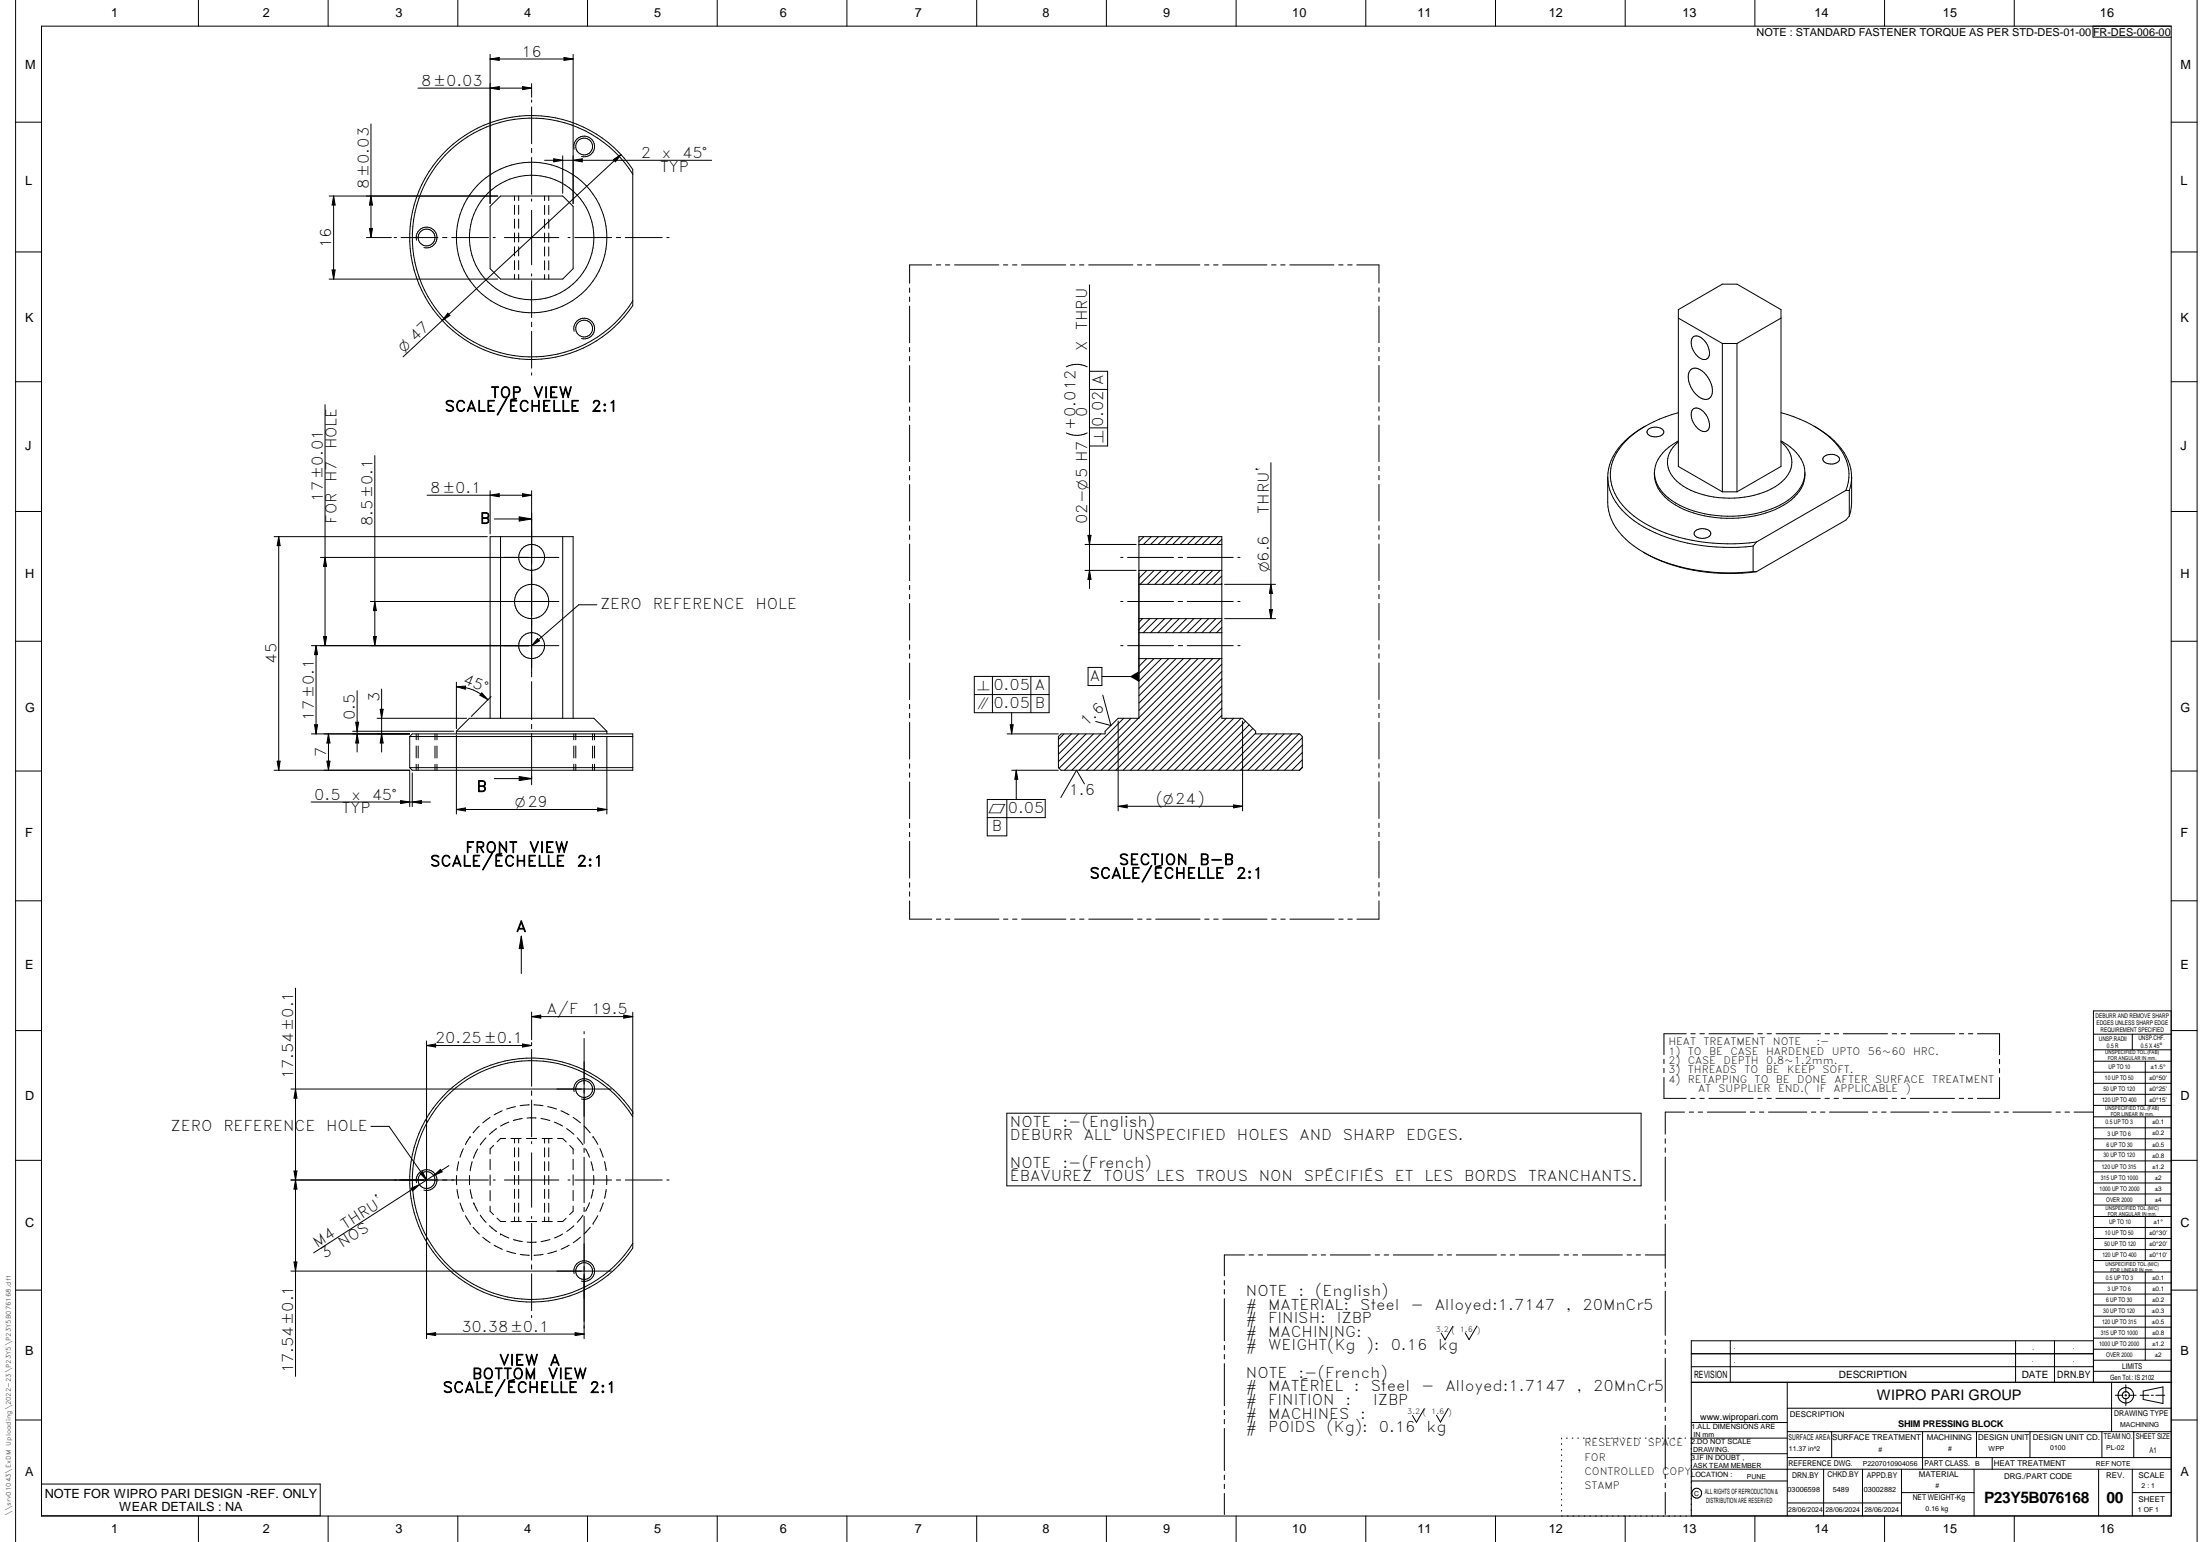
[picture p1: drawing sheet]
<svg xmlns="http://www.w3.org/2000/svg" width="848mm" height="594mm" viewBox="0 0 848 594" stroke-linecap="round" stroke-linejoin="round" font-family="sans-serif">
<g fill="none" stroke="#000" stroke-width=".39">
<path d="M6 .1v593.9M16 10.1h821v574h-821zM76.5 .1v10M126.5 .1v10M176.5 .1v10M226.5 .1v10M276.5 .1v10M326.5 .1v10M376.5 .1v10M426.5 .1v10M476.5 .1v10M526.5 .1v10"/>
<path d="M576.5 .1v10M626.5 .1v10M676.5 .1v10M726.5 .1v10M776.5 .1v10M806.8 10.1v4.2l30.2 .1M847 .1v593.9M161.1 34h43.8M188.9 21v57.4M188.9 34l3.5-.6v1.1zM188.9 22.7h32M188.9 22.7l3.5-.6v1.2z"/>
<path d="M201.4 33.4l3.5 .6-3.5 .5zM204.9 32.2v5.3M204.9 38.5v.9M217.4 22.1l3.5 .6-3.5 .6zM220.9 21v57.4M6 47.1h10M143 47.8v43.7M172.5 57.5a47 47 0 0 1 71.4 7.8v52.4a47 47 0 0 1-69.3 9.7 47 47 0 0 1-2.1-69.9zM204.9 41.2v14.2M204.9 57.2v1.7M221.3 57.5a4 4 0 0 1 3.5-5.1 4 4 0 0 1 4.3 4.3 4 4 0 0 1-4.9 3.6M239.4 59.5l-68.9 64"/>
<path d="M837 47.1h10M126.9 75.5h65M128.6 75.5v32M128.6 75.5l.6 3.5h-1.2zM143 75.5l.6 3.5h-1.2zM188.9 79.5l4.1-4h23.9l4 4v24l-4 4h-23.9l-4.1-4zM198.3 75.5v1.8M198.3 79.1v3.5M199.9 75.5v1.8M199.9 79.1v3.5M204.9 60.7v14.2M204.9 76.7v.8"/>
<path d="M209.9 61.8h64.4M209.9 75.5v1.8M209.9 79.1v3.5M211.5 75.5v1.8M211.5 79.1v3.5M213.4 61.2l3.5 .6-3.5 .6zM216.9 60v14.5M220.9 61.8l3.6-.6v1.2zM236.4 61.5l3-2-2.2 2.9zM243.9 67.1a46 46 0 0 0-68.9-10.5 46 46 0 0 0 0 69.8 46 46 0 0 0 68.9-10.5M6 97.1h10M141.3 91.5h9.6"/>
<path d="M142.4 88h1.2l-.6 3.5zM151.9 91.5h.9M154.6 91.5h14.2M160.6 92.5a4 4 0 0 1 3.5-5 4 4 0 0 1 4.3 4.4 4 4 0 0 1-5 3.5M170.6 91.5h1.7M174.1 91.5h14.2M190.1 91.5h.8M194.4 91.5h21M198.3 84.4v3.5M198.3 89.7v3.6M198.3 95.1v3.5M199.9 84.4v3.5"/>
<path d="M199.9 89.7v3.6M199.9 95.1v3.5M204.9 81v21M209.9 84.5v3.5M209.9 89.8v3.5M209.9 95.1v3.5M211.5 84.5v3.5M211.5 89.8v3.5M211.5 95.1v3.5M218.9 91.5h.9M221.6 91.5h14.2M237.6 91.5h1.7"/>
<path d="M241 91.5h14.3M257 91.5h.9M837 97.1h10M126.9 107.5h65M128 104h1.2l-.6 3.5zM198.3 100.4v3.5M198.3 105.7v1.8M199.9 100.4v3.5M199.9 105.7v1.8M204.9 105.5v.8M204.9 108.1v14.2M209.9 100.5v3.5"/>
<path d="M209.9 105.8v1.7M211.5 100.5v3.5M211.5 105.8v1.7M350.6 111v1.6M350.6 114.4v1.8M350.6 117.9v14.2M359.2 102.1h-8.6v7M360.9 102.1h1.8M364.4 102.1h1.7M368 102.1h17M386.8 102.1h1.7M390.3 102.1h1.7"/>
<path d="M393.8 102.1h17M412.6 102.1h1.8M416.1 102.1h1.7M419.7 102.1h17M420 109.7v117M438.5 102.1h1.7M442 102.1h1.7M445.5 102.1h17M464.4 102.1h1.6M467.8 102.1h1.8M471.3 102.1h17.1M490.2 102.1h1.7"/>
<path d="M493.7 102.1h1.7M497.2 102.1h17M516 102.1h1.7M519.5 102.1h1.8M523 102.1h8.6v7M531.6 110.9v1.7M531.6 114.4v1.7M531.6 117.9v14.1M170.5 123.5l-15.1 14M172.6 120.6l.8 .9-2.9 2zM204.9 124.1v1.8M204.9 127.6v14.3"/>
<path d="M221.3 127.6a4 4 0 0 1 3.5-5 4 4 0 0 1 4.3 4.3 4 4 0 0 1-4.9 3.5M350.6 133.9v1.7M350.6 137.4v1.7M531.6 133.8v1.7M531.6 137.3v1.7M647 122.6l17 9.7M652.5 130a3.3 3.3 0 0 1 4.7 1.4 6.6 6.6 0 0 1 1.5 6.1 2.62 2.62 0 0 1-4.4-.3 6.2 6.2 0 0 1-1.8-7.2zM664 132.3h5.6M664 132.3v57.2M669.6 132.3v57.2M686.6 122.6l-17 9.7M6 147.1h10"/>
<path d="M125.3 155.9v92.9M204.9 143.6v.9M350.6 140.8v14.2M350.6 156.8v1.7M419.1 141.3a9 9 0 0 0-8 0M420 150h7M420 143h7v28.8h-7M531.6 140.8v14.1M531.6 156.7v1.8M647 159a40.9 40.9 0 0 0-22.7 13.8 16.6 16.6 0 0 0 1.2 21.9 45 45 0 0 0 24.1 12.9 78.6 78.6 0 0 0 27.5 1.2M651.7 142.5a3.2 3.2 0 0 1 4.6 .5 9.5 9.5 0 0 1 3.5 9.4 2.93 2.93 0 0 1-4.8 .6 9.7 9.7 0 0 1-4-9.3zM652.5 157.7a3.3 3.3 0 0 1 4.7 1.5 6.6 6.6 0 0 1 1.5 6.1 2.62 2.62 0 0 1-4.4-.3 6.2 6.2 0 0 1-1.8-7.3z"/>
<path d="M686.6 159a40.6 40.6 0 0 1 22.7 13.9 16.1 16.1 0 0 1 2.3 16M837 147.1h10M144.5 175.5v73.3M350.6 160.3v1.7M350.6 163.8v14.1M350.6 179.7v1.7M419.1 166.8a9 9 0 0 1-8 0M420 164.8h7M489.9 178.3v60M531.6 160.2v1.7M531.6 163.7v14.1M531.6 179.7v1.7"/>
<path d="M634.2 164.2a26.5 26.5 0 0 0-14.1 16.4 18.2 18.2 0 0 0 6.6 17.4 55.2 55.2 0 0 0 32.1 12.5l8.5 .4 8.5-.5M635.4 165.4a4.4 4.4 0 0 1 5.9 .6 2.17 2.17 0 0 1-2.6 2.3 2.83 2.83 0 0 1-3.8-2.1zM647 169.9a15.9 15.9 0 0 0-9.1 10.9l-.1 1.4M647 170.2a9.4 9.4 0 0 0-.5 15.3 31.8 31.8 0 0 0 22 6.4 29 29 0 0 0 19.3-7.2 9.2 9.2 0 0 0-1.2-14.5M686.6 169.9a16.3 16.3 0 0 1 9.1 10.7 12.8 12.8 0 0 1-6.3 12.1 42.6 42.6 0 0 1-30.1 5.6 31.7 31.7 0 0 1-18.5-8.7 11.9 11.9 0 0 1-3-7.4M699.3 164.2a26.8 26.8 0 0 1 14.2 16.5 15.7 15.7 0 0 1-.6 8.3M703.2 175.9a4.3 4.3 0 0 1 5.8 .6 2.54 2.54 0 0 1-3.3 2.3l-2-.5a1.36 1.36 0 0 1-.5-2.4zM6 197.1h10M164.6 190.8h40.3M188.9 189.1v16.6M188.9 190.8l3.5-.6v1.2zM190.5 199.9h14.4"/>
<path d="M200.2 199.1l4.7 .8-4.7 .8zM201.4 190.2l3.5 .6-3.5 .6zM204.9 189.1v71.7M350.6 183.2v1.7M350.6 186.7v14.1M531.6 183.1v1.8M531.6 186.6v14.1M619.8 183.8v9.8a20.5 20.5 0 0 0 8.4 15.5 61.6 61.6 0 0 0 38 11.8l5.5-.1 5.4-.5M637.8 182.2a13.2 13.2 0 0 0 6.6 11.4 43.1 43.1 0 0 0 30.1 5.5 30.3 30.3 0 0 0 18.2-8.7 11.2 11.2 0 0 0 3.1-8.2M664 189.5h5.6M669.6 189.5l17-9.8v-60.4l-17-9.8h-5.6l-17 9.8v60.4l17 9.8M711.6 188.9l1.3 .1"/>
<path d="M711.6 188.9l-34.5 19.9M712.9 189v9.8M712.9 198.8l-1.3 1.6-34.5 19.9M713.8 183.8v9.8l-.4 3.5-.5 1.7M837 197.1h10M105.7 206.8h82.2M107.4 206.8v90M107.4 206.8l.6 3.4h-1.2zM123.5 214.8h91.9M125.3 214.8l.6 3.4h-1.2zM193 206.8h-4.1v69.9M193 206.8h27.9v69.9"/>
<path d="M193 206.8v69.9M216.9 206.8v69.9M350.6 202.6v1.7M350.6 206.1v1.7M350.6 209.6v14.1M418.3 219.8h19.7M418.3 209.8h19.7M419.4 206.2h1.2l-.6 3.6zM420 219.8l.6 3.4h-1.2zM432 214.8h.9M434.7 214.8h17.7M439 219.8h32"/>
<path d="M439 206.8h32v69.9h8l5 5v1h17l1 1.1v11.9l-1 1.1h-92l-1-1.1v-11.9l1-1.1h17v-1l5-5h8zM439 209.8h32M439.3 219.8l-.3 .2M440.9 206.8l-1.9 1.9M442.1 219.8l-3.1 3M443.8 206.8l-3 3M444.9 219.8l-5.4 5.3M446.6 206.8l-3 3M447.7 219.8l-5.4 5.3M449.4 206.8l-3 3M450.6 219.8l-5.4 5.3M452.2 206.8l-3 3"/>
<path d="M453.4 219.8l-5.4 5.3M454.2 214.8h1.7M455.1 206.8l-3 3M456.2 219.8l-5.4 5.3M457.7 214.8h17.7M457.9 206.8l-3 3M459.1 219.8l-5.5 5.3M460.7 206.8l-2.9 3M461.9 219.8l-5.4 5.3M463.5 206.8l-3 3M464.7 219.8l-5.4 5.3M466.4 206.8l-3 3"/>
<path d="M467.5 219.8l-5.4 5.3M469.2 206.8l-3 3M470.4 219.8l-5.5 5.3M471 207.8l-1.9 2M477.2 214.8h.8M531.6 202.6v1.7M531.6 206v1.8M531.6 209.5v14.2M633.5 212.8l2.7 1.4M638 215.1a75.8 75.8 0 0 0 37.8 5.1M653.6 204.5a4.4 4.4 0 0 1 5.8 .6 2.1 2.1 0 0 1-2.6 2.3 2.83 2.83 0 0 1-3.7-2.1zM675.8 210.4v9.8"/>
<path d="M677.1 208.8l-1.3 1.6M142.7 231.7h72.7M144.5 231.7l.6 3.5h-1.2zM230.1 233h-7l-18.2 15.8M350.6 225.5v1.7M350.6 229v1.7M350.6 232.5v14.1M432 231.7h.9M434.7 231.7h17.7M439 238.3h32M439 225.1h32M440.4 238.3l-1.4 1.5"/>
<path d="M443.3 238.3l-4.3 4.3M446.1 238.3l-5.4 5.5M448.9 238.3l-5.4 5.5M451.7 238.3l-5.3 5.5M454.2 231.7h1.7M454.6 238.3l-5.4 5.5M457.4 238.3l-5.4 5.5M457.7 231.7h17.7M460.2 238.3l-5.4 5.5M463.1 238.3l-5.4 5.5M465.9 238.3l-5.4 5.5M468.7 238.3l-5.4 5.5"/>
<path d="M471 221.9l-3.2 3.2M471 224.7l-.4 .4M471 238.9l-4.8 4.9M472.1 225.1h19.6M472.1 238.3h19.6M477.2 231.7h.8M489.3 234.8h1.2l-.6 3.5zM489.9 225.1l.6 3.5h-1.2zM531.6 225.5v1.7M531.6 229v1.7M531.6 232.5v14.1M675.8 220.2l1.3 .1"/>
<path d="M6 247.1h10M120.1 248.8h95.3M121.8 248.8v33.9M121.8 248.8l.6 3.4h-1.2zM124.7 245.2h1.2l-.6 3.6zM143.9 245.2h1.2l-.6 3.6zM207.2 246l.8 .9-3.1 1.9zM350.6 248.4v1.7M350.6 251.9v1.7M350.6 255.4v14.1M419.4 257.1h5.4v7h-5.4zM432 248.8h.9"/>
<path d="M434.7 248.8h17.7M439 253.7h32M439 243.8h32M439.2 253.7l-.2 .2M442 253.7l-3 3.1M444.8 253.7l-5.8 5.8M447.7 253.7l-8.7 8.7M450.5 253.7l-11.5 11.5M453.3 253.7l-14.3 14.4M454.2 248.8h1.7M456.1 253.7l-17.1 17.2M457.7 248.8h17.7"/>
<path d="M459 253.7l-20 20M461.8 253.7l-22.8 22.8M464.7 253.7l-43.1 43.1M467.5 253.7l-43 43.1M470.3 253.7l-43 43.1M471 241.7l-2 2.1M471 255.9l-40.9 40.9M471 258.7l-38.1 38.1M477.2 248.8h.8M531.6 248.4v1.7M531.6 251.9v1.7M531.6 255.4v14.1"/>
<path d="M837 247.1h10M121.2 279.2h1.2l-.6 3.5zM137.1 278.3h1.2l-.6 3.4zM137.7 266.1v23.6M145.4 276.7h34.5M146.6 273.3h1.1l-.6 3.4zM147.1 265.5v24.2M175.9 264.6a17 17 0 0 1 12.2 5M175.9 262.8v17.9M175.9 264.6l3.6-.3-.1 1.2zM185.7 267l2.4 2.6-3.1-1.8zM189.3 268.4l-7.6 7.6"/>
<path d="M204.9 262.6v14.7M204.9 279.1v1.7M350.6 271.4v1.6M350.6 274.8v1.8M350.6 278.3v14.1M375.6 267.6h28.8M375.6 260.6h28.8v14h-28.8zM382.6 260.6v14M389.4 279.2h1.2l-.6 3.5zM390 274.6v8.1M397.4 260.6v14M424.8 260.6h14.2"/>
<path d="M425.1 267.8l3.1 11.7-5.8-1.5M431 277.8v34.6M433.2 276.7l-20 20.1M436 276.7l-20 20.1M438.8 276.7l-20 20.1M471 261.5l-35.2 35.3M471 264.3l-32.4 32.5M471 267.2l-29.5 29.6M471 270l-26.7 26.8M471 272.8l-23.9 24M471 275.6l-21.1 21.2M472.7 276.7l-19.9 20.1"/>
<path d="M475.6 276.7l-20 20.1M478.4 276.7l-20 20.1M479 277.8v34.6M480.1 277.8l-18.9 19M481.5 279.3l-17.4 17.5M531.6 271.3v1.7M531.6 274.8v1.7M531.6 278.3v14.1M6 297.1h10M105.7 296.8h52.2M106.8 293.2h1.2l-.6 3.6zM120.1 282.7h37.8"/>
<path d="M126 293.2h1.2l-.6 3.6zM126.6 282.7l.6 3.6h-1.2zM126.6 282.7v14.1M135.9 281.7h39M137.7 282.7l.6 3.6h-1.2zM147.1 282.7l.6 3.6h-1.1zM157.9 296.8v14M157.9 283.8h86M157.9 295.7h86M157.9 283.8v11.9M157.9 283.8l1-1.1h85v14.1h-85l-1-1.1M158.9 297.8v13"/>
<path d="M160.4 282.7v2.3M160.4 287.4v4.6M160.4 294.4v2.4M161.2 282.7v2.3M161.2 287.4v4.6M161.2 294.4v2.4M167.7 282.7v2.4M167.7 287.4v4.7M167.7 294.5v2.3M168.4 282.7v2.3M168.4 287.4v4.6M168.4 294.4v2.4"/>
<path d="M175.9 281.7h58M175.9 283.3v30.3M175.9 281.7v1M190.5 300h14.4M200.2 299.2l4.7 .8-4.7 .7zM204.9 282.6v14.7M204.9 297.6v4.7M221.2 282.7v2.3M221.2 287.4v4.6M221.2 294.4v2.4M222 282.7v2.3M222 287.4v4.6"/>
<path d="M222 294.4v2.4M228.4 282.7v2.4M228.4 287.4v4.7M228.4 294.5v2.3M229.2 282.7v2.3M229.2 287.4v4.6M229.2 294.4v2.4M233.9 283.8v29.8M233.9 281.7l-5-5h-48l-5 5M233.9 281.7v1M350.6 294.3v1.7M350.6 297.7v1.8"/>
<path d="M388.2 282.7h19.8M390 296.8h18M391.8 296.8v11.2M391.8 296.8l.5 3.4h-1.1zM410.2 282.7l-2.2 2.2M413 282.7l-5 5M415.8 282.7l-7.8 7.9M418.7 282.7l-10.7 10.7M421.5 282.7l-13.2 13.3M424.3 282.7l-14 14.1M482.9 280.7l-16 16.1M484 282.4l-14.3 14.4"/>
<path d="M486.5 282.7l-13.9 14.1M489.4 282.7l-14 14.1M492.2 282.7l-14 14.1M495 282.7l-14 14.1M497.9 282.7l-14 14.1M500.7 282.7l-14 14.1M502 289.9l-6.8 6.9M502 292.7l-4 4.1M502 284.2l-12.5 12.6M502 295.6l-1.2 1.2M502 287.1l-9.7 9.7M531.6 294.2v1.7"/>
<path d="M531.6 297.7v1.7M837 297.1h10M119.9 309h46M154.4 308.4l3.5 .6-3.5 .6zM158.9 309l3.5-.6v1.2zM175.9 311.9l3.6-.6v1.2zM175.9 311.9h58M230.4 311.3l3.5 .6-3.5 .6zM350.6 301.2v14.2M350.6 317.2v1.7M388.1 308v14h-7.5v-14h22.3v7h-22.3M418 302l-3-5.2-6.1 10.5"/>
<path d="M431 310.6h48M431 310.6l3.5-.5v1.1zM475.5 310.1l3.5 .5-3.5 .6zM531.6 301.2v14.1M531.6 317.1v1.7M350.6 320.7v1.7M350.6 324.1v14.2M531.6 320.6v1.7M531.6 324.1v14.1M6 347h10M350.6 347.1v7h8.6M350.6 340.1v1.7"/>
<path d="M350.6 343.6v1.7M361 354.1h1.7M364.5 354.1h1.7M368 354.1h17.1M386.8 354.1h1.7M390.4 354.1h1.6M393.8 354.1h17.1M412.7 354.1h1.7M416.2 354.1h1.7M419.7 354.1h17.1M438.5 354.1h1.7M442 354.1h1.7"/>
<path d="M445.5 354.1h17.1M464.4 354.1h1.7M467.9 354.1h1.7M471.4 354.1h17M490.2 354.1h1.8M493.7 354.1h1.7M497.2 354.1h17.1M516.1 354.1h1.7M519.6 354.1h1.7M531.6 340v1.8M531.6 343.5v1.7M531.6 347v7.1h-8.5"/>
<path d="M837 347h10M201 360.7l.7 4.8h-1.5zM201 360.7v14.4M6 397h10M113.9 380.7v149.6M204.9 389.9v10.7M204.9 391.7l3.5-.6v1.2zM204.9 391.7h39M225.2 397.4v.9M240.5 391.1l3.4 .6-3.4 .6zM243.9 389.9v39.3M650 398.3h-8.6v8"/>
<path d="M651.8 398.3h1.7M655.3 398.3h1.7M658.8 398.3h17.1M677.7 398.3h1.7M681.2 398.3h1.7M684.7 398.3h17.1M703.5 398.3h1.8M707.1 398.3h1.6M710.6 398.3h17M729.4 398.3h1.7M732.9 398.3h1.7M736.4 398.3h17.1"/>
<path d="M755.3 398.3h1.7M758.8 398.3h1.7M762.3 398.3h8.5v8.1M807 398.4h30M822 398.4v6.1M837 397h10M837 389.5h-30v143.1M112.1 419.6h123.6M113.9 419.6l.6 3.5h-1.2zM164.4 401v114.7M164.4 402.8h40.5M164.4 402.8l3.5-.6v1.2z"/>
<path d="M201.4 402.2l3.5 .6-3.5 .6zM204.9 401.6v.9M204.9 404.3v14.2M225.2 400.1v40.4M641.4 408.1v1.7M641.4 411.6v1.7M641.4 415.1v8.1h8.6M770.8 415.2v8h-8.5M770.8 408.1v1.8M770.8 411.6v1.7M807 404.5h30M807 408.9h30"/>
<path d="M807 413.1h30M807 417.4h30M827 408.9v17M143 434h7l14.4 20.6M172.5 420.6a47 47 0 0 1 71.4 7.8v52.5a47 47 0 0 1-69.3 9.6 47 47 0 0 1-2.1-69.9zM181.2 437.9l-1.8 3M181.2 437.9h.1M184.7 433.9l-2.3 2.6M187.3 438.4l-2.2 2.7M188.9 430.5l-2.8 2.1M191.4 434.8l-2.8 2.2M193.6 427.9l-3.1 1.7"/>
<path d="M194.9 438.6h-1.9l-1.4 1.3M196.1 432.3l-3.1 1.5M196.9 438.6h4M198.3 438.6v1.8M198.7 426.3l-3.4 1M199.9 438.6v1.8M201.3 430.9l-3.4 .8M202.9 438.6h4M204 425.7l-3.5 .3M204.9 420.3v1.7M204.9 423.8v14.2M204.9 439.8v.8"/>
<path d="M205.8 425.7l3.5 .3M206.7 430.7h-3.5M208.5 430.9l3.5 .8M209 438.6h3.9M209.9 438.6v1.8M211.1 426.3l3.4 1M211.5 438.6v1.8M213.7 432.3l3.2 1.5M214.9 438.6h2l1.4 1.4M216.2 427.9l3.2 1.6M218.4 434.8l2.8 2.2M220.9 430.5l2.9 2.1"/>
<path d="M221.3 420.6a4 4 0 0 1 3.5-5 4 4 0 0 1 4.4 4.3 4 4 0 0 1-5 3.5M222.5 438.3l2.2 2.8M225.1 433.8l2.4 2.6M228.6 437.9h.1M228.6 437.9l1.9 3M243.9 430.2a46 46 0 0 0-68.9-10.4 46 46 0 0 0 0 69.7 46 46 0 0 0 68.9-10.5M388.1 428.9h244.5v28h-244.5zM641.9 438.7v1.8M649.4 428.5h-7.5v8.5M651.2 428.5h1.7M651.8 423.2h1.7M654.6 428.5h1.8"/>
<path d="M655.3 423.2h1.7M658.2 428.5h14.7M658.7 423.2h17.2M674.7 428.5h1.7M677.6 423.2h1.7M678.2 428.5h1.7M681.1 423.2h1.7M681.7 428.5h14.8M684.6 423.2h17.1M698.3 428.5h1.7M701.8 428.5h1.7M703.5 423.2h1.7"/>
<path d="M705.3 428.5h14.7M707 423.2h1.7M710.5 423.2h17.1M721.9 428.5h1.7M725.3 428.5h1.8M728.9 428.5h14.7M729.4 423.2h1.7M732.9 423.2h1.7M736.4 423.2h17M745.4 428.5h1.7M748.9 428.5h1.7M752.4 428.5h14.8"/>
<path d="M755.3 423.2h1.7M758.7 423.2h1.8M769 428.5h1.7M772.5 428.5h1.7M776 428.5h14.7M792.6 428.5h1.7M796 428.5h1.8M799.5 428.5h7.4M807 421.6h30M807 425.9h30M807 430.3h30M807 434.5h30"/>
<path d="M807 438.7h30M827 430.3v34M6 447h10M112.1 454.6h76.2M113.3 451.1h1.2l-.6 3.5zM113.9 454.6l.6 3.5h-1.2zM158.5 457.8l3.2-1.4-2.6 2.4zM160.6 455.7a4 4 0 0 1 3.5-5.1 4 4 0 0 1 4.3 4.4 4 4 0 0 1-5 3.5M162 452.1l.9-.7 1.5 3.2zM167.2 452.9l2.6-2.4 .6 1zM173.1 449.1l-52.2 33.6M176 452.9v3.5"/>
<path d="M176.2 458.3l.6 3.4M176.8 447.6l-.6 3.5M178.6 442.6l-1.3 3.3M181 452.9v3.5M181.2 458.3l.8 3.4M182 447.6l-.8 3.5M182.6 445.9h.1M184.2 442.7l-1.6 3.1M188.9 446.7v3.9M188.9 452.7v3.9M188.9 458.7v3.9M190.1 454.6h.8"/>
<path d="M190.3 441.3l-1.4 1.3v2M194.4 454.6h21M198.3 442.2v3.5M198.3 447.5v3.5M198.3 452.8v3.6M198.3 458.2v3.5M199.9 442.2v3.5M199.9 447.5v3.5M199.9 452.8v3.6M199.9 458.2v3.5M204.9 444.1v21M209.9 442.2v3.5"/>
<path d="M209.9 447.5v3.6M209.9 452.9v3.5M209.9 458.2v3.5M211.5 442.2v3.5M211.5 447.5v3.6M211.5 452.9v3.5M211.5 458.2v3.5M218.9 454.6h.9M219.6 441.3l1.3 1.3v2M220.9 446.6v4M220.9 452.6v4M220.9 458.6v4"/>
<path d="M221.6 454.6h14.2M225.2 442.3v1.7M225.2 445.8v17.5M225.7 442.6l1.5 3.3M227.8 447.5l.8 3.5M228.6 458.2l-.7 3.4M228.9 452.8v3.6M231.3 442.5l1.2 3.3M233 447.5l.7 3.5M233.7 458.2l-.7 3.4M233.8 452.8v3.6M237.6 454.6h1.7"/>
<path d="M241 454.6h14.3M257 454.6h.9M641.9 442.3v1.6M641.9 445.8v17M807 443h30M807 447.3h30M807 451.5h30M807 455.8h30M807 460h30M837 447h10M177.3 463.5l1.3 3.3M179.4 468.4l1.8 2.9"/>
<path d="M181.3 471.4h.1M182.4 472.8l2.4 2.6M182.6 463.5h.1M182.6 463.5l1.6 3.1M185.2 468.2l2.2 2.8M186.1 476.7l2.8 2.1M188.6 472.2l2.8 2.3M188.9 464.7v1.9l1.3 1.4M190.5 479.8l3.1 1.5M191.6 469.3l1.4 1.3h1.9M193 475.4l3.2 1.6M193 475.4h.1"/>
<path d="M197 470.6h4M197.9 477.6l3.5 .7M198.3 463.5v3.5M198.3 468.8v1.8M199.9 463.5v3.5M199.9 468.8v1.8M203 470.6h3.9M203.2 478.5h3.5M204.9 468.6v.9M204.9 471.3v14.2M209 470.6h3.9M209.9 463.5v3.6"/>
<path d="M209.9 468.9v1.7M211.5 463.5v3.6M211.5 468.9v1.7M212 477.6l-3.4 .8M216.9 475.4l-3.2 1.5M218.2 469.3l-1.3 1.3h-1.9M219.4 479.7l-3.1 1.6M220.9 464.7v1.9l-1.3 1.4M221.2 472.2l-2.7 2.2M223.8 476.6l-2.8 2.2M224.7 468.2l-2.2 2.7M225.2 465.2v1.7"/>
<path d="M225.2 468.6v47.1M227.2 463.4l-1.5 3.2M227.5 472.8l-2.4 2.6M228.6 471.3h.1M230.5 468.3l-1.9 3M232.6 463.4l-1.3 3.3M641.9 464.6v1.7M641.9 468.1v1.7M641.9 471.6v17.1M807 464.3h30M807 468.7h30M807 472.9h30"/>
<path d="M807 477.1h30M827 468.7v16.9M6 497h10M112.1 489.7h123.6M113.3 486.2h1.2l-.6 3.5zM195.3 482l3.5 .9M200.5 483.3l3.5 .3M204.9 487.3v1.7M204.9 490.8v14.2M209.4 483.3l-3.5 .3M214.6 482l-3.4 .9M221.3 490.7a4 4 0 0 1 3.5-5 4 4 0 0 1 4.4 4.3 4 4 0 0 1-5 3.6"/>
<path d="M472 493.4v1.6M472 496.8v1.8M479.7 483.5h-7.7v8M481.5 483.5h1.7M485 483.5h1.7M488.5 483.5h15.5M505.8 483.5h1.7M509.3 483.5h1.7M512.8 483.5h15.5M530.1 483.5h1.7M533.6 483.5h1.7M537.1 483.5h15.5"/>
<path d="M554.4 483.5h1.7M557.9 483.5h1.7M561.4 483.5h15.5M578.7 483.5h1.6M582.2 483.5h1.7M585.6 483.5h15.5M603 483.5h1.6M606.4 483.5h1.8M609.9 483.5h15.5M627.2 483.5h1.7M630.7 483.5h1.7M634.2 483.5h7.7"/>
<path d="M641.9 490.4v1.7M641.9 493.9v1.7M641.9 497.4v17.1M807 481.4h30M807 485.6h30M807 490.1h30M807 494.3h30M807 498.6h30M827 490.1v33.9M837 497h10M164.4 514h60.8M164.4 514l3.5-.6v1.2z"/>
<path d="M204.9 506.8v.8M221.7 513.4l3.5 .6-3.5 .6zM472 500.3v16.3M472 518.3v1.8M560.1 511l-3 5.2-1.6-2.6M569.3 510.9l-3 5.2-1.5-2.6M641.9 516.3v1.6M641.9 519.8v1.7M667 516.6v16M777 516.6v16M792 516.6v16M807 502.8h30"/>
<path d="M807 507.1h30M807 511.3h30M807 515.5h30M807 519.8h30M807 516.6h-155v67.5M472 521.8v1.7M472 525.4v16.2M641.9 523.2v17.1M652 532.6h185.2M652 521.5h155M652 526.5h155M689 532.6v51.4"/>
<path d="M807 524h30M807 528.3h30M814 532.6v19M815.5 537.5h2.8M819.1 537.5h.7M819.5 533.5v2.9M819.5 537.2v.7M819.5 538.7v2.8M820.6 537.5h2.9M825 537.5h3.4M826.2 535.9l7.6-1.6v6.4l-7.6-1.5zM829.3 537.5h.8"/>
<path d="M831 537.5h3.5M6 547.1h10M472 543.3v1.7M472 546.9v1.7M472 550.3v16.2M549.1 542.7l-3.1 5.3-1.5-2.7M558.3 542.6l-3 5.3-1.5-2.6M602 554.1v.3M602 556.2v.3M602 558.3v.3M603.8 554.1h.4M606 554.1h.3"/>
<path d="M608.2 554.1h.3M610.4 554.1h.3M612.6 554.1h.3M614.7 554.1h.3M616.9 554.1h.3M619.1 554.1h.3M621.2 554.1h.3M623.4 554.1h.3M625.6 554.1h.3M627.8 554.1h.3M629.9 554.1h.4M632.1 554.1h.3"/>
<path d="M634.3 554.1h.3M636.5 554.1h.3M638.6 554.1h.3M640.8 554.1h.3M641.9 542.1v1.7M641.9 545.6v1.7M641.9 549.1v17M643 554.1h.3M645.2 554.1h.3M647.3 554.1h.4M649.5 554.1h.3M652 548h37"/>
<path d="M689 542.5h148M689 551.6h148M689 554.1h-37.3M706.1 551.6v10M741.1 551.6v14.4M761.9 551.6v10M782.5 551.6v10M810.3 551.6v10M822.5 551.6v10M837 547.1h10M16 571.8h107.4v12.2h-107.4M472 568.3v1.8"/>
<path d="M472 571.8v1.7M472 575.4v8.1M602 560.5v.3M602 562.6v.3M602 564.8v.3M602 566.9v.3M602 569v.3M602 571.2v.3M602 573.3v.4M602 575.5v.3M602 577.6v.3M602 579.8v.3"/>
<path d="M641.9 567.9v1.7M641.9 571.4v1.8M641.9 574.9v8.6M652 570.6h37M652 560.1h37M689 561.6h148M689 579h44M703 566v18M718 566v18M733 575.1h28M733 566v18M761 566v18"/>
<path d="M768 561.6v4.4M809 566v18M822 566v18M822 575.1h15M837 566h-185M76.5 584.1v9.9M126.5 584.1v9.9M176.5 584.1v9.9M226.5 584.1v9.9M276.5 584.1v9.9M326.5 584.1v9.9M376.5 584.1v9.9"/>
<path d="M426.5 584.1v9.9M476.5 584.1v9.9M526.5 584.1v9.9M576.5 584.1v9.9M602 581.9v.3M626.5 584.1v9.9M652 584h185M676.5 584.1v9.9M726.5 584.1v9.9M776.5 584.1v9.9"/>
<circle cx="225.2" cy="56.4" r="3.2"/>
<circle cx="164.4" cy="91.5" r="3.2"/>
<circle cx="204.9" cy="91.5" r="24"/>
<circle cx="204.9" cy="91.5" r="29"/>
<circle cx="225.2" cy="126.6" r="3.2"/>
<circle cx="204.9" cy="214.7" r="5"/>
<circle cx="204.9" cy="231.7" r="6.6"/>
<circle cx="204.9" cy="248.8" r="5"/>
<circle cx="225.2" cy="419.6" r="3.2"/>
<circle cx="164.4" cy="454.6" r="3.2"/>
<circle cx="225.2" cy="489.7" r="3.2"/>
<circle cx="819.5" cy="537.5" r="2.99"/>
<circle cx="819.5" cy="537.5" r="1.39"/>
<circle cx="654.1" cy="575.3" r="1.9"/>
</g>
<g fill="#000">
<path d="M188.9 34l3.5-.6v1.1zM188.9 22.7l3.5-.6v1.2zM201.4 33.4l3.5 .6-3.5 .5zM217.4 22.1l3.5 .6-3.5 .6zM128.6 75.5l.6 3.5h-1.2zM143 75.5l.6 3.5h-1.2zM213.4 61.2l3.5 .6-3.5 .6zM220.9 61.8l3.6-.6v1.2zM236.4 61.5l3-2-2.2 2.9zM142.4 88h1.2l-.6 3.5zM128 104h1.2l-.6 3.5zM172.6 120.6l.8 .9-2.9 2z"/>
<path d="M188.9 190.8l3.5-.6v1.2zM201.4 190.2l3.5 .6-3.5 .6zM107.4 206.8l.6 3.4h-1.2zM125.3 214.8l.6 3.4h-1.2zM200.2 199.1l4.7 .8-4.7 .8zM419.4 206.2h1.2l-.6 3.6zM144.5 231.7l.6 3.5h-1.2zM420 219.8l.6 3.4h-1.2zM489.3 234.8h1.2l-.6 3.5zM489.9 225.1l.6 3.5h-1.2zM121.8 248.8l.6 3.4h-1.2zM124.7 245.2h1.2l-.6 3.6z"/>
<path d="M143.9 245.2h1.2l-.6 3.6zM207.2 246l.8 .9-3.1 1.9zM121.2 279.2h1.2l-.6 3.5zM137.1 278.3h1.2l-.6 3.4zM146.6 273.3h1.1l-.6 3.4zM175.9 264.6l3.6-.3-.1 1.2zM185.7 267l2.4 2.6-3.1-1.8zM389.4 279.2h1.2l-.6 3.5zM435.5 260.6l3.5-2v4.1zM106.8 293.2h1.2l-.6 3.6zM126 293.2h1.2l-.6 3.6zM126.6 282.7l.6 3.6h-1.2z"/>
<path d="M137.7 282.7l.6 3.6h-1.2zM147.1 282.7l.6 3.6h-1.1zM154.4 308.4l3.5 .6-3.5 .6zM158.9 309l3.5-.6v1.2zM175.9 311.9l3.6-.6v1.2zM200.2 299.2l4.7 .8-4.7 .7zM230.4 311.3l3.5 .6-3.5 .6zM391.8 296.8l.5 3.4h-1.1zM431 310.6l3.5-.5v1.1zM475.5 310.1l3.5 .5-3.5 .6zM201 360.7l.7 4.8h-1.5zM204.9 391.7l3.5-.6v1.2z"/>
<path d="M240.5 391.1l3.4 .6-3.4 .6zM164.4 402.8l3.5-.6v1.2zM201.4 402.2l3.5 .6-3.5 .6zM113.9 419.6l.6 3.5h-1.2zM113.3 451.1h1.2l-.6 3.5zM113.9 454.6l.6 3.5h-1.2zM158.5 457.8l3.2-1.4-2.6 2.4zM162 452.1l.9-.7 1.5 3.2zM167.2 452.9l2.6-2.4 .6 1zM113.3 486.2h1.2l-.6 3.5zM164.4 514l3.5-.6v1.2zM221.7 513.4l3.5 .6-3.5 .6z"/>
</g>
<g font-size="6">
<text x="764.8" y="578.9">P23Y5B076168</text>
<text x="812.1" y="578.9">00</text>
</g>
<g font-size="5.7">
<text x="201" y="21.8">16</text>
<text x="162.3" y="33.1">8±0.03</text>
<text x="247" y="60.9">2</text>
<text x="255.2" y="60.9">x</text>
<text x="263" y="60.9">45°</text>
<text x="254.5" y="66.2">TYP</text>
<text x="142.2" y="72.7" transform="rotate(-90 142.2 72.7)">8±0.03</text>
<text x="127.7" y="95.5" transform="rotate(-90 127.7 95.5)">16</text>
<text x="419.1" y="127.1" transform="rotate(-90 419.1 127.1)">THRU</text>
<text x="419.1" y="135.2" transform="rotate(-90 419.1 135.2)">X</text>
<text x="189.1" y="153.2">TOP</text>
<text x="205.5" y="153.2">VIEW</text>
<text x="171.4" y="158.5">SCALE/ÉCHELLE</text>
<text x="227.9" y="158.5">2:1</text>
<text x="419.1" y="160.6" transform="rotate(-90 419.1 160.6)">0</text>
<text x="414.6" y="165.6" transform="rotate(-90 414.6 165.6)">+0.012</text>
<text x="425.2" y="164.5" transform="rotate(-90 425.2 164.5)">0.02 A</text>
<text x="129.7" y="173.2" transform="rotate(-90 129.7 173.2)">HOLE</text>
<text x="129.7" y="185.7" transform="rotate(-90 129.7 185.7)">H7</text>
<text x="165.9" y="189.9">8±0.1</text>
<text x="124.4" y="193.3" transform="rotate(-90 124.4 193.3)">17±0.01</text>
<text x="489.1" y="197.9" transform="rotate(-90 489.1 197.9)">THRU`</text>
<text x="129.7" y="201.8" transform="rotate(-90 129.7 201.8)">FOR</text>
<text x="143.6" y="202.7" transform="rotate(-90 143.6 202.7)">8.5±0.1</text>
<text x="185" y="201.7">B</text>
<text x="419.1" y="201.8" transform="rotate(-90 419.1 201.8)">02-O5 H7</text>
<text x="231.3" y="234.8">ZERO</text>
<text x="251.6" y="234.8">REFERENCE</text>
<text x="291.2" y="234.8">HOLE</text>
<text x="106.6" y="255.7" transform="rotate(-90 106.6 255.7)">45</text>
<text x="178.1" y="263.1" transform="rotate(22 178.1 263.1)">45°</text>
<text x="420.1" y="262.4">A</text>
<text x="382.9" y="265.9">0.05 A</text>
<text x="146.3" y="270.6" transform="rotate(-90 146.3 270.6)">3</text>
<text x="382.9" y="272.8">0.05 B</text>
<text x="120.9" y="277.6" transform="rotate(-90 120.9 277.6)">17±0.1</text>
<text x="136.8" y="277.5" transform="rotate(-90 136.8 277.5)">0.5</text>
<text x="418.9" y="280.2" transform="rotate(-45 418.9 280.2)">1.6</text>
<text x="125.7" y="291.7" transform="rotate(-90 125.7 291.7)">7</text>
<text x="183.7" y="305">B</text>
<text x="121.2" y="308.1">0.5</text>
<text x="135.5" y="308.1">x</text>
<text x="143.3" y="308.1">45°</text>
<text x="412" y="306.4">1.6</text>
<text x="445.6" y="309.8">(O24)</text>
<text x="131.7" y="313.4">TYP</text>
<text x="388.5" y="313.3">0.05</text>
<text x="382.4" y="320.3">B</text>
<text x="179.4" y="328.5">FRONT</text>
<text x="204" y="328.5">VIEW</text>
<text x="165.8" y="333.8">SCALE/ÉCHELLE</text>
<text x="222.3" y="333.8">2:1</text>
<text x="431.3" y="333.2">SECTION</text>
<text x="462.3" y="333.2">B-B</text>
<text x="420" y="338.5">SCALE/ÉCHELLE</text>
<text x="476.5" y="338.5">2:1</text>
<text x="198.9" y="358.9">A</text>
<text x="210.9" y="390.8">A/F</text>
<text x="227.9" y="390.8">19.5</text>
<text x="167.7" y="401.9">20.25±0.1</text>
<text x="113" y="415.8" transform="rotate(-90 113 415.8)">17.54±0.1</text>
<text x="65.8" y="435.7">ZERO</text>
<text x="86.1" y="435.7">REFERENCE</text>
<text x="125.7" y="435.7">HOLE</text>
<text x="389.3" y="434.1">NOTE</text>
<text x="409.5" y="434.1">:-(English)</text>
<text x="389.3" y="439.4">DEBURR</text>
<text x="417.8" y="439.4">ALL</text>
<text x="432.7" y="439.4">UNSPECIFIED</text>
<text x="476.8" y="439.4">HOLES</text>
<text x="501" y="439.4">AND</text>
<text x="517.7" y="439.4">SHARP</text>
<text x="542" y="439.4">EDGES.</text>
<text x="389.3" y="449.9">NOTE</text>
<text x="409.5" y="449.9">:-(French)</text>
<text x="389.3" y="455.1">ÉBAVUREZ</text>
<text x="425.3" y="455.1">TOUS</text>
<text x="445.6" y="455.1">LES</text>
<text x="461" y="455.1">TROUS</text>
<text x="485.2" y="455.1">NON</text>
<text x="502.6" y="455.1">SPÉCIFIÉS</text>
<text x="537.7" y="455.1">ET</text>
<text x="549.1" y="455.1">LES</text>
<text x="564.4" y="455.1">BORDS</text>
<text x="589.1" y="455.1">TRANCHANTS.</text>
<text x="133.1" y="473.9" transform="rotate(-33 133.1 473.9)">THRU`</text>
<text x="122.2" y="480.8" transform="rotate(-33 122.2 480.8)">M4</text>
<text x="125.1" y="485.2" transform="rotate(-33 125.1 485.2)">3</text>
<text x="131.9" y="480.8" transform="rotate(-33 131.9 480.8)">NOS</text>
<text x="480.3" y="499.3">NOTE</text>
<text x="500.5" y="499.3">:</text>
<text x="506.9" y="499.3">(English)</text>
<text x="480.3" y="504.5">#</text>
<text x="480.3" y="509.8">#</text>
<text x="488.9" y="509.8">FINISH:</text>
<text x="488.9" y="504.5">MATERIAL:</text>
<text x="515.3" y="509.8">IZBP</text>
<text x="524.3" y="504.5">Steel</text>
<text x="543.7" y="504.5">-</text>
<text x="553.1" y="504.5">Alloyed:1.7147</text>
<text x="603.7" y="504.5">,</text>
<text x="610.1" y="504.5">20MnCr5</text>
<text x="177.9" y="513.1">30.38±0.1</text>
<text x="480.3" y="515">#</text>
<text x="488.9" y="515">MACHINING:</text>
<text x="480.3" y="520.3">#</text>
<text x="488.9" y="520.3">WEIGHT(Kg</text>
<text x="526.8" y="520.3">):</text>
<text x="536.1" y="520.3">0.16</text>
<text x="554.4" y="520.3">kg</text>
<text x="192.4" y="526">VIEW</text>
<text x="211.9" y="526">A</text>
<text x="113" y="529" transform="rotate(-90 113 529)">17.54±0.1</text>
<text x="181.9" y="531.3">BOTTOM</text>
<text x="211.2" y="531.3">VIEW</text>
<text x="480.3" y="530.8">NOTE</text>
<text x="500.5" y="530.8">:-(French)</text>
<text x="170.6" y="536.5">SCALE/ÉCHELLE</text>
<text x="227.2" y="536.5">2:1</text>
<text x="480.3" y="536">#</text>
<text x="488.9" y="536">MATÉRIEL</text>
<text x="522" y="536">:</text>
<text x="528.4" y="536">Steel</text>
<text x="547.8" y="536">-</text>
<text x="557.2" y="536">Alloyed:1.7147</text>
<text x="607.7" y="536">,</text>
<text x="614.2" y="536">20MnCr5</text>
<text x="480.3" y="541.3">#</text>
<text x="488.9" y="541.3">FINITION</text>
<text x="518.7" y="541.3">:</text>
<text x="529.3" y="541.3">IZBP</text>
<text x="480.3" y="546.5">#</text>
<text x="480.3" y="551.8">#</text>
<text x="488.9" y="546.5">MACHINES</text>
<text x="488.9" y="551.8">POIDS</text>
<text x="511.3" y="551.8">(Kg):</text>
<text x="524.3" y="546.5">:</text>
<text x="531.6" y="551.8">0.16</text>
<text x="549.9" y="551.8">kg</text>
</g>
<text font-size="5.6" x="723.5" y="539.3">WIPRO PARI GROUP</text>
<g font-size="5.4">
<text x="155.7" y="136.1" transform="rotate(-43 155.7 136.1)">O 47</text>
<text x="425.2" y="170.8" transform="rotate(-90 425.2 170.8)">n</text>
<text x="489.1" y="220.4" transform="rotate(-90 489.1 220.4)">O6.6</text>
<text x="376.7" y="265.9">n</text>
<text x="376.9" y="272.8">i</text>
<text x="198.6" y="311">O29</text>
<text x="381" y="313.3">r</text>
</g>
<g font-size="4.9">
<text x="42.9" y="6.6">1</text>
<text x="101.3" y="6.7">2</text>
<text x="152.5" y="6.7">3</text>
<text x="202.1" y="6.7">4</text>
<text x="252.1" y="6.7">5</text>
<text x="300.6" y="6.7">6</text>
<text x="352.6" y="6.7">7</text>
<text x="401.9" y="6.7">8</text>
<text x="448.4" y="6.7">9</text>
<text x="498.1" y="6.7">10</text>
<text x="546.4" y="6.7">11</text>
<text x="597" y="6.7">12</text>
<text x="648.5" y="6.6">13</text>
<text x="699.4" y="6.6">14</text>
<text x="749" y="6.7">15</text>
<text x="809.5" y="6.6">16</text>
<text x="9.7" y="26.7">M</text>
<text x="840.6" y="26.7">M</text>
<text x="9.7" y="71.4">L</text>
<text x="840.6" y="71.4">L</text>
<text x="9.7" y="124.2">K</text>
<text x="840.6" y="124.2">K</text>
<text x="9.7" y="173.4">J</text>
<text x="840.6" y="173.4">J</text>
<text x="9.7" y="222.7">H</text>
<text x="840.6" y="222.7">H</text>
<text x="9.7" y="274.3">G</text>
<text x="840.6" y="274.3">G</text>
<text x="9.7" y="322.6">F</text>
<text x="840.6" y="322.6">F</text>
<text x="9.7" y="373.3">E</text>
<text x="840.6" y="373.3">E</text>
<text x="9.7" y="423.8">D</text>
<text x="840.6" y="423.8">D</text>
<text x="9.7" y="472.8">C</text>
<text x="840.6" y="472.8">C</text>
<text x="9.7" y="522.1">B</text>
<text x="840.6" y="522.1">B</text>
<text x="9.7" y="568.7">A</text>
<text x="840.6" y="568.7">A</text>
<text x="17.2" y="577">NOTE FOR WIPRO PARI DESIGN -REF. ONLY</text>
<text x="45.9" y="582.3">WEAR DETAILS : NA</text>
<text x="42.9" y="590.6">1</text>
<text x="101.3" y="590.7">2</text>
<text x="152.5" y="590.7">3</text>
<text x="202.1" y="590.7">4</text>
<text x="252.1" y="590.7">5</text>
<text x="300.6" y="590.7">6</text>
<text x="352.6" y="590.7">7</text>
<text x="401.9" y="590.7">8</text>
<text x="448.4" y="590.7">9</text>
<text x="498.1" y="590.7">10</text>
<text x="546.4" y="590.7">11</text>
<text x="597" y="590.7">12</text>
<text x="648.5" y="590.6">13</text>
<text x="699.4" y="590.5">14</text>
<text x="749" y="590.7">15</text>
<text x="809.5" y="590.5">16</text>
</g>
<text font-size="4.2" x="677.1" y="13.9">NOTE : STANDARD FASTENER TORQUE AS PER STD-DES-01-00FR-DES-006-00</text>
<g font-size="3.9">
<text x="643.1" y="402.8">HEAT</text>
<text x="643.1" y="406.4">1)</text>
<text x="650.6" y="406.4">TO</text>
<text x="656.7" y="402.8">TREATMENT</text>
<text x="658.8" y="406.4">BE</text>
<text x="667" y="406.4">CASE</text>
<text x="680.8" y="406.4">HARDENED</text>
<text x="683.5" y="402.8">NOTE</text>
<text x="700.2" y="402.8">:-</text>
<text x="706.1" y="406.4">UPTO</text>
<text x="720.1" y="406.4">56~60</text>
<text x="737.4" y="406.4">HRC.</text>
<text x="643.1" y="410">2)</text>
<text x="643.1" y="413.6">3)</text>
<text x="650.6" y="413.6">THREADS</text>
<text x="650.6" y="410">CASE</text>
<text x="664.4" y="410">DEPTH</text>
<text x="672.5" y="413.6">TO</text>
<text x="680.7" y="413.6">BE</text>
<text x="680.8" y="410">0.8~1.2mm.</text>
<text x="688.9" y="413.6">KEEP</text>
<text x="702.6" y="413.6">SOFT.</text>
<text x="643.1" y="417.2">4)</text>
<text x="650.6" y="417.2">RETAPPING</text>
<text x="676.4" y="417.2">TO</text>
<text x="684.6" y="417.2">BE</text>
<text x="692.8" y="417.2">DONE</text>
<text x="707.2" y="417.2">AFTER</text>
<text x="722.9" y="417.2">SURFACE</text>
<text x="744.9" y="417.2">TREATMENT</text>
<text x="654.6" y="420.8">AT</text>
<text x="662.5" y="420.8">SUPPLIER</text>
<text x="685.4" y="420.8">END.(</text>
<text x="700.3" y="420.8">IF</text>
<text x="706.8" y="420.8">APPLICABLE</text>
<text x="734.6" y="420.8">)</text>
<text x="653" y="530.9">REVISION</text>
<text x="708.9" y="530.9">DESCRIPTION</text>
<text x="779.4" y="530.9">DATE</text>
<text x="793.1" y="530.9">DRN.BY</text>
<text x="610.8" y="557.1">RESERVED</text>
<text x="635.2" y="557.1">SPACE</text>
<text x="610.8" y="562.7">FOR</text>
<text x="610.8" y="568.3">CONTROLLED</text>
<text x="640.7" y="568.3">COPY</text>
<text x="610.8" y="573.8">STAMP</text>
</g>
<text font-size="3.6" x="731.7" y="549.8">SHIM PRESSING BLOCK</text>
<text font-size="3.5" x="655.4" y="547.1">www.wipropari.com</text>
<g font-size="3.1">
<text x="818.1" y="527.3">LIMITS</text>
<text x="815" y="545.5">DRAWING TYPE</text>
<text x="690" y="546.1">DESCRIPTION</text>
<text x="689.5" y="554.6">SURFACE AREA</text>
<text x="706.2" y="554.6">SURFACE TREATMENT</text>
<text x="742.7" y="554.6">MACHINING</text>
<text x="762.5" y="554.6">DESIGN UNIT</text>
<text x="783.6" y="554.6">DESIGN UNIT CD.</text>
<text x="811" y="554.4">TEAM NO.</text>
<text x="823.3" y="554.5">SHEET SIZE</text>
<text x="828.6" y="559.9">A1</text>
<text x="689.4" y="564.9">REFERENCE DWG.</text>
<text x="690.8" y="569.3">DRN.BY</text>
<text x="704.4" y="569.2">CHKD.BY</text>
<text x="719.6" y="569.3">APPD.BY</text>
<text x="739.7" y="569.1">MATERIAL</text>
<text x="741.8" y="564.7">PART CLASS.</text>
<text x="768.6" y="564.7">HEAT TREATMENT</text>
<text x="772.5" y="569.7">DRG./PART CODE</text>
<text x="811.9" y="569.3">REV.</text>
<text x="824.4" y="569.4">SCALE</text>
<text x="737.3" y="578">NET WEIGHT-Kg</text>
<text x="824.4" y="578.5">SHEET</text>
</g>
<text font-size="3" x="832.4" y="403.9">°</text>
<g font-size="2.8">
<text x="553.5" y="513.2">3.2 ( 1.6 )</text>
<text x="813.4" y="531.5">Gen Tol.: IS 2102</text>
<text x="542.5" y="544.9">3.2 ( 1.6 )</text>
<text x="652.1" y="550.4">1.ALL DIMENSIONS ARE</text>
<text x="652" y="556.4">2.DO NOT SCALE</text>
<text x="652" y="562.5">3.IF IN DOUBT ,</text>
<text x="652" y="569.2">LOCATION :</text>
<text x="657.2" y="575.8">ALL RIGHTS OF REPRODUCTION &amp;</text>
<text x="689.1" y="575">03006598</text>
<text x="706.5" y="574.9">5489</text>
<text x="718.4" y="575">03002882</text>
<text x="657.7" y="579.2">DISTRIBUTION ARE RESERVED</text>
</g>
<g font-size="2.7">
<text x="817.3" y="549.9">MACHINING</text>
<text x="652.9" y="553.5">IN mm</text>
<text x="652.7" y="559.5">DRAWING.</text>
<text x="689.6" y="559.1">11.37 in^2</text>
<text x="724.1" y="559.2">#</text>
<text x="751" y="559.1">#</text>
<text x="766.6" y="559">WPP</text>
<text x="790.3" y="558.8">0100</text>
<text x="811.9" y="558.8">PL-02</text>
<text x="652.7" y="565.5">ASK TEAM MEMBER</text>
<text x="673.4" y="569.6">PUNE</text>
<text x="718.1" y="564.9">P2207010904056</text>
<text x="761.4" y="564.9">B</text>
<text x="807.9" y="564.9">REF NOTE</text>
<text x="746.1" y="573.2">#</text>
<text x="825.6" y="573.4">2 : 1</text>
<text x="653.1" y="576.3">C</text>
<text x="689.4" y="582.4">28/06/2024</text>
<text x="703.7" y="582.5">28/06/2024</text>
<text x="718.7" y="582.6">28/06/2024</text>
<text x="742.3" y="582.2">0.16 kg</text>
<text x="824.1" y="582.4">1 OF 1</text>
</g>
<g font-size="2.5">
<text x="807.8" y="392">DEBURR AND REMOVE SHARP</text>
<text x="808.2" y="394.8">EDGES UNLESS SHARP EDGE</text>
<text x="809.1" y="400.9">UNSP.RADII</text>
<text x="809.8" y="397.6">REQUIREMENT SPECIFIED</text>
<text x="824.4" y="400.7">UNSP.CHF.</text>
<text x="812.2" y="403.6">0.5 R</text>
<text x="825.3" y="403.9">0.5 X 45</text>
<text x="812.8" y="411.8">UP TO 10</text>
<text x="829.1" y="411.9">±1.5°</text>
<text x="811.4" y="416.1">10 UP TO 50</text>
<text x="828.5" y="416.1">±0°50'</text>
<text x="810.4" y="424.5">120 UP TO 400</text>
<text x="810.9" y="420.3">50 UP TO 120</text>
<text x="828.5" y="424.5">±0°15'</text>
<text x="828.5" y="420.3">±0°25'</text>
<text x="811.7" y="433.2">0.5 UP TO 3</text>
<text x="812.5" y="437.5">3 UP TO 6</text>
<text x="829.6" y="437.4">±0.2</text>
<text x="829.6" y="433.2">±0.1</text>
<text x="812" y="441.7">6 UP TO 30</text>
<text x="829.6" y="441.7">±0.5</text>
<text x="810.9" y="445.9">30 UP TO 120</text>
<text x="829.6" y="446">±0.8</text>
<text x="809.9" y="454.4">315 UP TO 1000</text>
<text x="810.3" y="450.2">120 UP TO 315</text>
<text x="829.6" y="450.2">±1.2</text>
<text x="830.7" y="454.4">±2</text>
<text x="809.4" y="458.7">1000 UP TO 2000</text>
<text x="830.6" y="458.7">±3</text>
<text x="811.9" y="463">OVER 2000</text>
<text x="830.7" y="463">±4</text>
<text x="813.1" y="471.6">UP TO 10</text>
<text x="830.1" y="471.6">±1°</text>
<text x="811.4" y="475.9">10 UP TO 50</text>
<text x="828.5" y="475.9">±0°30'</text>
<text x="810.4" y="484.4">120 UP TO 400</text>
<text x="811.2" y="480.1">50 UP TO 120</text>
<text x="828.5" y="484.4">±0°10'</text>
<text x="828.5" y="480.1">±0°20'</text>
<text x="811.7" y="493">0.5 UP TO 3</text>
<text x="812.4" y="497.2">3 UP TO 6</text>
<text x="829.6" y="497.3">±0.1</text>
<text x="829.6" y="493">±0.1</text>
<text x="811.9" y="501.5">6 UP TO 30</text>
<text x="829.6" y="501.5">±0.2</text>
<text x="810.8" y="505.8">30 UP TO 120</text>
<text x="829.6" y="505.8">±0.3</text>
<text x="809.8" y="514.3">315 UP TO 1000</text>
<text x="810.3" y="510.1">120 UP TO 315</text>
<text x="829.6" y="510">±0.5</text>
<text x="829.6" y="514.3">±0.8</text>
<text x="668.4" y="519.9">.</text>
<text x="783.5" y="520">.</text>
<text x="799.1" y="519.9">.</text>
<text x="809.2" y="518.5">1000 UP TO 2000</text>
<text x="829.6" y="518.5">±1.2</text>
<text x="668.4" y="524.9">.</text>
<text x="783.3" y="524.8">.</text>
<text x="799.1" y="524.8">.</text>
<text x="811.9" y="522.8">OVER 2000</text>
<text x="830.6" y="522.7">±2</text>
</g>
<g font-size="2.4">
<text x="4.1" y="556.9" transform="rotate(-90 4.1 556.9)">Uploading\2022-23\P23Y5\P23Y5B076168.dft</text>
<text x="4.1" y="584.1" transform="rotate(-90 4.1 584.1)">\\srv01043\ExDM</text>
</g>
<g font-size="2.1">
<text x="811.5" y="406.1">UNSPECIFIED TOL.(FAB)</text>
<text x="812.5" y="408.5">FOR ANGULAR IN mm.</text>
<text x="811.6" y="427.7">UNSPECIFIED TOL.(FAB)</text>
<text x="813.6" y="430.1">FOR LINEAR IN mm.</text>
<text x="811.7" y="466.1">UNSPECIFIED TOL.(M/C)</text>
<text x="812.5" y="468.5">FOR ANGULAR IN mm.</text>
<text x="811.7" y="487.6">UNSPECIFIED TOL.(M/C)</text>
<text x="813.6" y="489.9">FOR LINEAR IN mm.</text>
</g>
</svg>
